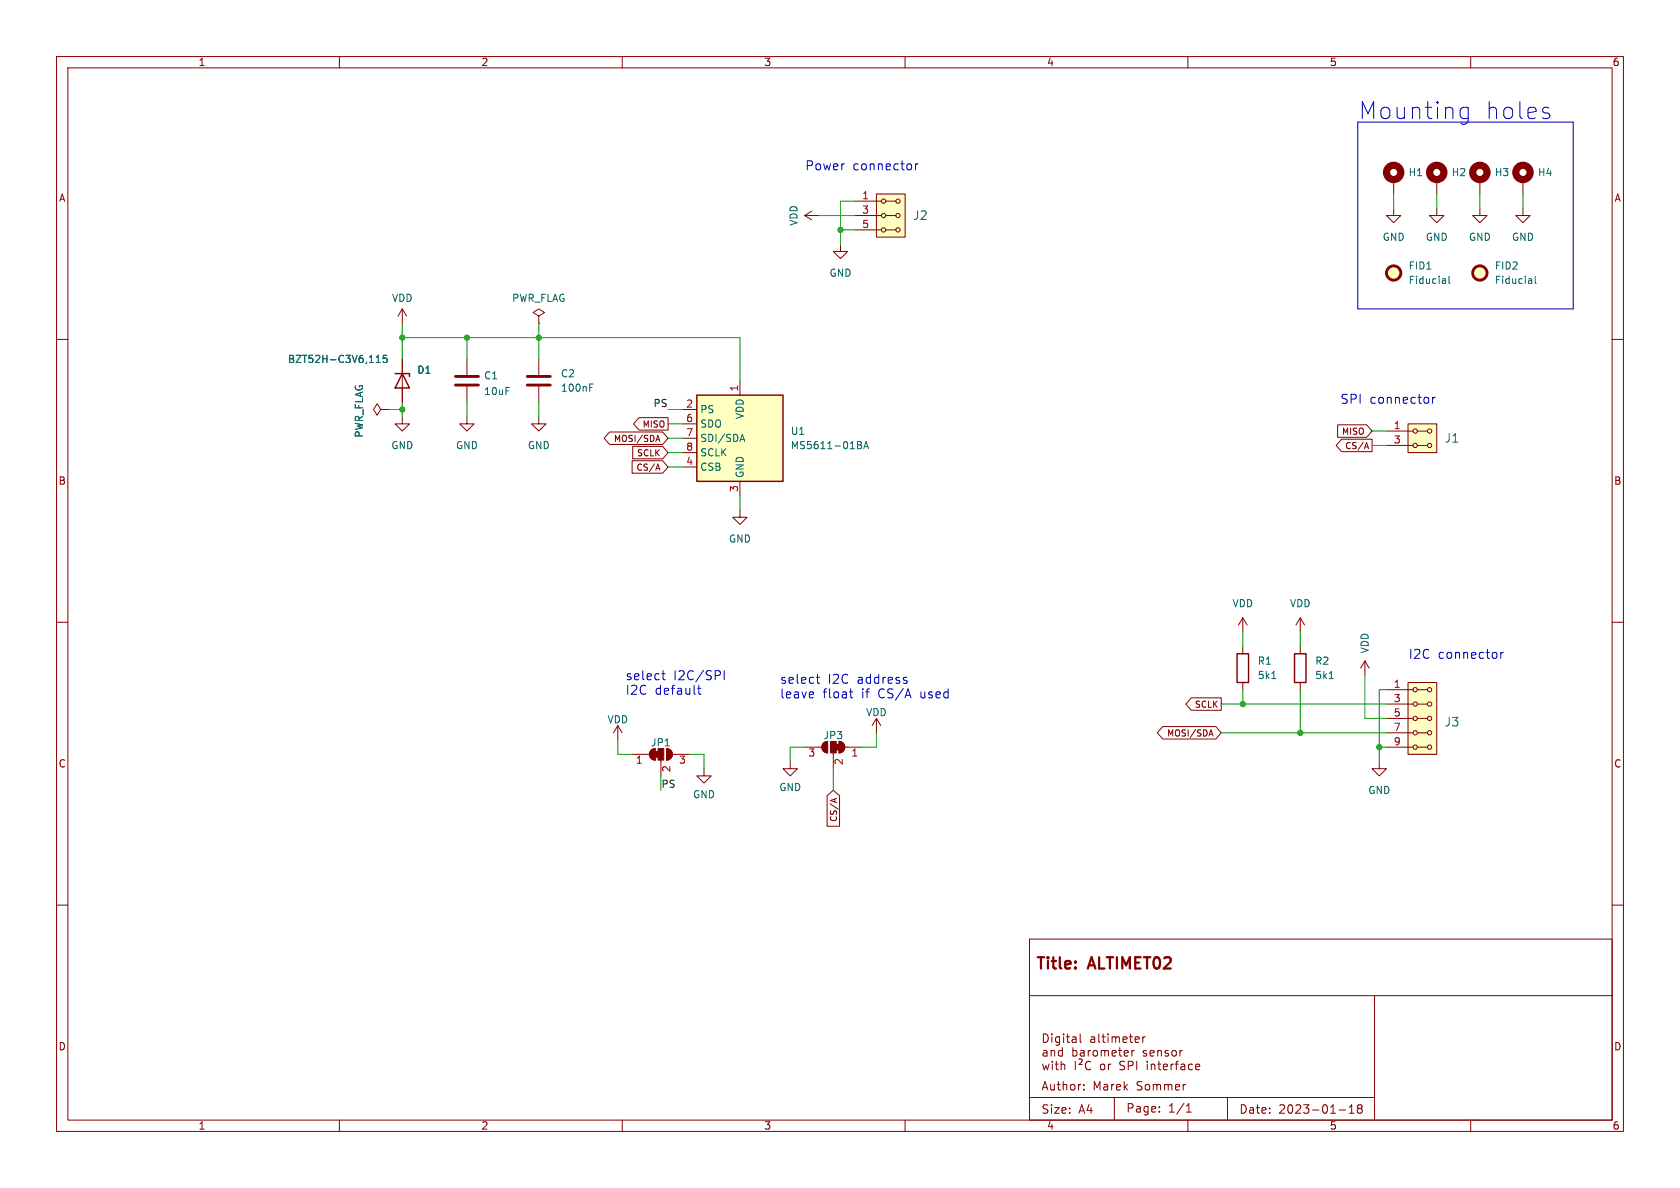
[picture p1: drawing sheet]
<svg xmlns="http://www.w3.org/2000/svg" width="297mm" height="210mm" viewBox="0 0 297 210" stroke-linecap="round" stroke-linejoin="round" font-family="sans-serif">
<g fill="none" stroke="#840000" stroke-width=".18">
<path d="M10 10h277v190h-277zM12 12h273v186h-273zM60 10v2M110 10v2M160 10v2M210 10v2M260 10v2M142.2 38.1l1.3 .8M142.2 38.1h2.6M143.5 37.3l-1.3 .8M151.1 38.1h4.7M151.1 35.6h4.7"/>
<path d="M154.9 34.3h5.1v7.6h-5.1zM156.6 38.1h1.8M156.6 35.6h1.8M246.4 36.8v1.3h1.2l-1.2 1.3-1.3-1.3h1.3M246.4 31.8v2.5M254 36.8v1.3h1.3l-1.3 1.3-1.3-1.3h1.3M254 31.8v2.5M261.6 36.8v1.3h1.3l-1.3 1.3-1.3-1.3h1.3M261.6 31.8v2.5M269.2 36.8v1.3h1.3l-1.3 1.3-1.2-1.3h1.2M269.2 31.8v2.5M10 60h2"/>
<path d="M71.1 54.6l-.7 1.3M71.1 54.6v2.6M71.1 54.6l.8 1.3M95.2 55.9l1.1-.7-1.1-.6-1 .6 1 .7v1.3M95.2 57.2h.1M148.6 43.2v1.3h1.3l-1.3 1.2-1.3-1.2h1.3M151.1 40.6h4.7M156.6 40.6h1.8M285 60h2M67.3 72.4l-.6-1-.7 1 .7 1 .6-1h1.3M68.6 72.4h.1M71.1 73.7v1.2h1.3l-1.3 1.3-1.3-1.3h1.3"/>
<path d="M71.1 63.5v7.6M82.5 73.7v1.2h1.3l-1.3 1.3-1.2-1.3h1.2M82.5 63.5v2.8M82.5 68.3v2.8M95.2 73.7v1.2h1.3l-1.3 1.3-1.2-1.3h1.2M95.2 63.5v2.8M95.2 68.3v2.8M107.8 76.4h9.3l1 1.1-1 1.1h-9.3l-1-1.1zM111.9 78.9h5.2l1 1.1-1 1.1h-5.2zM113 73.8h5.1v2.2h-5.1l-1-1.1zM116 77.7h.6M116.3 76.9l.4 1.1"/>
<path d="M120.6 72.4h2.6M120.6 74.9h2.6M120.6 77.5h2.6M130.8 67.3v2.6M236.5 75.1h5.1l1 1.1-1 1.1h-5.1zM237.2 77.6h5.4v2.2h-5.4l-1-1.1zM241.3 79h.5M241.6 78.2l.4 1.1M245.1 78.7h4.7M245.1 76.2h4.7M248.9 74.9h5.1v5.1h-5.1zM250.6 78.7h1.7"/>
<path d="M250.6 76.2h1.7M111.7 81.4h5.4l1 1.2-1 1.1h-5.4zM116 82.8h.6M116.3 82l.4 1.1M120.6 82.6h2.6M120.6 80h2.6M130.8 90.2v1.2h1.3l-1.3 1.3-1.3-1.3h1.3M130.8 85.1v2.5M10 110h2M219.7 109.2l-.8 1.3M219.7 109.2v2.6M219.7 114.3v1.3"/>
<path d="M219.7 109.2l.8 1.3M229.9 109.2l-.8 1.3M229.9 109.2v2.6M229.9 114.3v1.3M229.9 109.2l.7 1.3M241.3 116.8l-.8 1.3M241.3 116.8v2.6M241.3 116.8l.8 1.3M285 110h2M109.2 128.3l-.7 1.2M109.2 128.3v2.5M109.2 128.3l.8 1.2"/>
<path d="M111.8 133.4h3M115.1 132.6l.7-.3v2.1a1.02 1.02 0 0 1-.9-.7 1.02 1.02 0 0 1 .2-1.1zM116.8 134.4v2.8M117.9 132.3a1.02 1.02 0 0 1 1 1.1 1.02 1.02 0 0 1-1 1zM118.9 133.4h3M124.5 135.9v1.3h1.2l-1.2 1.2-1.3-1.2h1.3M139.7 134.6v1.3h1.3l-1.3 1.3-1.3-1.3h1.3M142.2 132.1h3.1M145.6 131.3l.7-.2v2a1.02 1.02 0 0 1-.9-.7 1.02 1.02 0 0 1 .2-1.1zM147.3 133.1v2.8M148.3 131.1a1.02 1.02 0 0 1 1 1 1.02 1.02 0 0 1-1 1zM149.4 132.1h3"/>
<path d="M154.9 127l-.7 1.3M154.9 127v2.5M154.9 127l.8 1.3M205.6 128.4h9.3l1 1.1-1 1.1h-9.3l-1-1.1zM210.6 123.4h5.3v2.2h-5.3l-1-1.1zM213.8 129.8h.6M214.1 129l.4 1.1M219.7 120.7v1.2M229.9 120.7v1.2M243.8 134.6v1.3h1.3l-1.3 1.3-1.2-1.3h1.2M245.1 132.1h4.7M245.1 129.5h4.7"/>
<path d="M245.1 127h4.7M245.1 124.5h4.7M245.1 121.9h4.7M248.9 120.7h5.1v12.7h-5.1zM250.6 132.1h1.7M250.6 129.5h1.7M250.6 127h1.7M250.6 124.5h1.7M250.6 121.9h1.7M10 160h2M146.2 140.7l1.1-1 1.1 1v5.4h-2.2zM147.6 141.2v.6"/>
<path d="M147.9 141.1l-1.1 .4M285 160h2M182 166h103v32h-103zM182 176h103M243 176v22M60 198v2M110 198v2M160 198v2M182 194h61M184.3 188.1l.3 1 .3-.7 .3 .7 .3-1M184.5 182.8a.76 .76 0 0 1 .8 .7 .76 .76 0 0 1-.8 .8zM186 182.8v.1"/>
<path d="M186 183.3v1M186 188.1v1M186.7 184.7l.1 .1M186.7 187.6v1.3l.4 .2M187.3 183.3h-.4l-.3 .3v.4l.1 .2h.6M187.3 183.3v1.2l-.3 .3M187.6 187.6v1.5M187.8 188.1l-.2 .2M188 182.8v.1M188 183.3v1M188 188.1l.2 .2v.8M188.5 183.3h.6"/>
<path d="M188.7 182.8v1.3l.4 .2M189.6 183.3h.6v1M190.1 187.6v1.5M190.2 183.6l-.5 .1a.29 .29 0 0 0-.2 .3 .29 .29 0 0 0 .2 .3l.5-.1M190.7 187.3l.4-.1a.3 .3 0 0 1 .1 .5l-.5 .5h.6M191 182.8v1.3l.2 .2M191 185.8h.6l.1 .9M191.6 192.6v.1M191.6 191.8v.1M191.7 186.1h-.5a.29 .29 0 0 0-.2 .3 .29 .29 0 0 0 .2 .3l.5-.1M192.2 187.7a.74 .74 0 0 0-.3 .9 .74 .74 0 0 0 .8 .4h.1M192.7 187.7l.1 .1"/>
<path d="M192.9 183.3h.6v1M193.5 183.6l-.5 .1a.29 .29 0 0 0-.2 .3 .29 .29 0 0 0 .2 .3l.5-.1M194.2 182.8v1.3l.3 .2M194.7 188.2l.3-.1 .3 .3v.4l-.3 .3-.3-.1-.2-.2v-.4zM194.8 183.3h.6M195 182.8v1.3l.4 .2M195.9 182.8v.1M195.9 183.3v1M196 188.1v1M196.4 188.1l-.3 .1-.1 .2M196.6 183.4l.4-.1 .2 .2M196.6 183.3v1"/>
<path d="M197 194v4M197.2 183.5l.3-.2h.3l.1 1M197.2 183.5v.8M198.1 187.7l-.1 .2v.3l.7 .3 .1 .3-.3 .3-.5-.1M198.5 183.8l.7-.2v-.3h-.5l-.2 .2 .1 .7h.6M199.5 187.6v1.5M199.7 183.3h.5M199.9 182.8v1.3l.3 .2M200.2 187.7l.1 .2-.1 .4-.7 .1M200.7 183.8l.7-.2-.1-.3h-.4l-.2 .2v.7h.6M201 187.6v1.5M202 183.3v1"/>
<path d="M202.5 183.3h-.3l-.2 .3M202.7 185.8l-.4-.1-.2 .2 .1 .2 .5 .2v.3h-.6M202.8 187.6v.2M202.8 188.1v1M203.3 186.2l.7-.1v-.3l-.5-.1-.2 .2 .1 .7h.6M203.5 188.3l.2-.2 .4 .1 .1 .9M203.5 188.1v1M204.7 188.1h.5M204.9 187.6v1.3l.3 .2M205 196.5v.1M205 195.7v.1M205.7 188.6l.7-.1-.1-.3-.4-.1-.2 .2v.7h.6"/>
<path d="M207 188.1v1M207.5 188.1l-.3 .1-.2 .2M207.7 188.1h.6M208 187.7v1.4M208.8 188.2h.6l.1 .9M209.5 191.7h.1M209.5 188.5h-.5a.29 .29 0 0 0-.3 .3 .29 .29 0 0 0 .3 .3l.5-.1M209.7 196.6h.9M209.7 195.5l.5-.4v1.5M210 198v2M210.8 188.2l-.4-.1-.3 .3v.4l.1 .2h.6M211.4 188.6l.7-.1-.1-.3-.4-.1-.2 .2 .1 .7h.5"/>
<path d="M217 194v4M236.7 196.2h1.2M238.5 196.8h.9M238.5 195.7l.5-.4v1.5M240.2 195.9l-.2 .3v.5l.2 .1h.3l.3-.3-.1-.4-.2-.2M240.2 195.9l-.2-.2 .2-.4h.3l.3 .3-.3 .3M240.2 195.9h.3M260 198v2M261 198h.1"/>
<circle cx="156.2" cy="38.1" r=".38"/>
<circle cx="156.2" cy="35.6" r=".38"/>
<circle cx="158.8" cy="38.1" r=".38"/>
<circle cx="158.8" cy="35.6" r=".38"/>
<circle cx="156.2" cy="40.6" r=".38"/>
<circle cx="158.8" cy="40.6" r=".38"/>
<circle cx="250.2" cy="78.7" r=".38"/>
<circle cx="250.2" cy="76.2" r=".38"/>
<circle cx="252.7" cy="78.7" r=".38"/>
<circle cx="252.7" cy="76.2" r=".38"/>
<circle cx="250.2" cy="132.1" r=".38"/>
<circle cx="250.2" cy="127" r=".38"/>
<circle cx="250.2" cy="124.5" r=".38"/>
<circle cx="250.2" cy="121.9" r=".38"/>
<circle cx="250.2" cy="129.5" r=".38"/>
<circle cx="252.7" cy="124.5" r=".38"/>
<circle cx="252.7" cy="129.5" r=".38"/>
<circle cx="252.7" cy="127" r=".38"/>
<circle cx="252.7" cy="121.9" r=".38"/>
<circle cx="252.7" cy="132.1" r=".38"/>
</g>
<g fill="none" stroke="#840000" stroke-width=".51">
<path d="M80.5 68.1h4.1M80.5 66.5h4.1M93.2 68.1h4.1M93.2 66.5h4.1"/>
<circle cx="246.4" cy="48.3" r="1.27"/>
<circle cx="261.6" cy="48.3" r="1.27"/>
</g>
<g fill="none" stroke="#006464" stroke-width=".18">
<path d="M255.5 49.3l.1 .8M255.6 50l-.2 .1M255.6 49.6h-.2M256.2 48.8v1.1l.1 .2M270.7 49.3l.1 .8M270.8 50l-.1 .1M270.8 49.6h-.1M271.4 48.8v1.1l.2 .2M66.5 64.1h.7M66.5 63.2l.4-.4v1.3M68.4 62.8h-.6l-.1 .6 .2-.1 .4 .1 .1 .1v.5l-.2 .1-.5-.1M104.3 68.5h.4"/>
<path d="M104.3 67.9h.6M130.9 77.7h.6M131.2 76.8l.5 1.2M151.6 78l.6 .2 .1 .2-.3 .3M151.6 78.7h.4M152 78.7l.3 .2v.3l-.7 .1M152.7 79.3l.4-1.3 .4 1.3M152.8 79h.6M224.8 120h.8M235 120h.7"/>
</g>
<path d="M69.8 66h2.6v.5M71.1 66l1.3 2.6h-2.6zM123.2 69.9h15.2v15.2h-15.2zM218.7 115.6h2v5.1h-2zM228.9 115.6h2v5.1h-2z" fill="none" stroke="#840000" stroke-width=".25"/>
<g fill="none" stroke="#840000" stroke-width="1.3">
<circle cx="246.4" cy="30.5" r="1.27"/>
<circle cx="254" cy="30.5" r="1.27"/>
<circle cx="261.6" cy="30.5" r="1.27"/>
<circle cx="269.2" cy="30.5" r="1.27"/>
</g>
<g fill="#ffffc2" stroke="#ffffc2" stroke-width=".18">
<path d="M248.9 120.7h5.1v12.7h-5.1z"/>
<path d="M248.9 74.9h5.1v5.1h-5.1z"/>
<path d="M123.2 69.9h15.2v15.2h-15.2z"/>
<path d="M154.9 34.3h5.1v7.6h-5.1z"/>
<circle cx="246.4" cy="48.3" r="1.27"/>
<circle cx="261.6" cy="48.3" r="1.27"/>
</g>
<g fill="#840000" stroke="#840000" stroke-width=".18">
<path d="M115.8 132.8h.5v1.1h-.5z"/>
<path d="M115.1 132.6l.7-.3v2.1a1.02 1.02 0 0 1-.9-.7 1.02 1.02 0 0 1 .2-1.1z"/>
<path d="M116.3 132.3h1v2.1h-1z"/>
<path d="M117.9 132.3a1.02 1.02 0 0 1 1 1.1 1.02 1.02 0 0 1-1 1z"/>
<path d="M147.8 131.6h.5v1h-.5z"/>
<path d="M148.3 131.1a1.02 1.02 0 0 1 1 1 1.02 1.02 0 0 1-1 1z"/>
<path d="M146.8 131.1h1v2h-1z"/>
<path d="M145.6 131.3l.7-.2v2a1.02 1.02 0 0 1-.9-.7 1.02 1.02 0 0 1 .2-1.1z"/>
</g>
<g fill="none" stroke="#0000c2" stroke-width=".18">
<path d="M258.4 19.1l.3-.1h.6l.3 .1M259.6 19v2.4a.82 .82 0 0 1-1.3 .4M273.6 20l.2 .1 .2 .3-.2 .4-.2 .2M273.6 19l.2 .1M161.8 29v1M162.3 29h-.3l-.2 .3M240 21.6h38.1v33h-38.1zM258.4 20.8l.3 .2h.6l.3-.2M253.3 70.2v1.1M253.7 70.2l-.3 .1-.1 .2M117 119.1h.6M117.2 118.6v1.3l.1 .2 .3 .1"/>
<path d="M127.2 118.6l.2 .3-.2 .4M128 118.6v1.6M144.3 119.7h.6M144.5 119.2v1.4l.1 .1 .3 .1M160.1 119.7l.2 .1M265.3 115.3v1.1M265.8 115.3l-.3 .1-.2 .2M123.3 121.7h.6M123.5 121.1v1.4l.1 .2h.3M143.8 122.4v.3l-.7 .1M150.2 122.3h.6M150.4 121.8v1.3l.1 .2 .3 .1"/>
<path d="M160.1 120.3l.3 .2-.3 .3"/>
</g>
<g fill="none" stroke="#009600" stroke-width=".18">
<path d="M144.8 38.1h6.3M151.1 35.6h-2.5v7.6M246.4 34.3v2.5M254 34.3v2.5M261.6 34.3v2.5M269.2 34.3v2.5M71.1 59.7h59.7v7.6M71.1 57.2v6.3M82.5 59.7v3.8M95.2 57.2v6.3M148.6 40.6h2.5M68.6 72.4h2.5"/>
<path d="M71.1 71.1v2.6M82.5 71.1v2.6M95.2 71.1v2.6M118.1 74.9h2.5M118.1 77.5h2.5M118.1 72.4h2.5M242.6 78.7h2.5M242.6 76.2h2.5M118.1 80h2.5M118.1 82.6h2.5M130.8 87.6v2.6M219.7 111.8v2.5"/>
<path d="M229.9 111.8v2.5M241.3 119.4v7.6h3.8M109.2 130.8v2.6h2.6M116.8 137.2v2.5M121.9 133.4h2.6v2.5M142.2 132.1h-2.5v2.5M147.3 135.9v3.8M154.9 129.5v2.6h-2.5M215.9 129.5h29.2M215.9 124.5h29.2M219.7 121.9v2.6M229.9 121.9v7.6"/>
<path d="M243.8 132.1h1.3M245.1 121.9h-1.3v12.7"/>
</g>
<g fill="#009600" stroke="#009600" stroke-width=".18">
<circle cx="229.9" cy="129.5" r=".46"/>
<circle cx="148.6" cy="40.6" r=".46"/>
<circle cx="243.8" cy="132.1" r=".46"/>
<circle cx="95.2" cy="59.7" r=".46"/>
<circle cx="71.1" cy="59.7" r=".46"/>
<circle cx="71.1" cy="72.4" r=".46"/>
<circle cx="82.5" cy="59.7" r=".46"/>
<circle cx="219.7" cy="124.5" r=".46"/>
</g>
<g font-size="4.2" fill="#0000c2">
<text x="240" y="21.3">Mounting</text>
<text x="262.3" y="21.3">holes</text>
</g>
<g font-size="2.8" fill="#840000">
<text x="183" y="171.9">Title:</text>
<text x="192.7" y="171.9">ALTIMET02</text>
</g>
<g font-size="2.2" fill="#0000c2">
<text x="142.2" y="30.2">Power</text>
<text x="150.7" y="30.2">connector</text>
<text x="236.9" y="71.5">SPI</text>
<text x="242.1" y="71.5">connector</text>
<text x="248.9" y="116.6">I2C</text>
<text x="254.2" y="116.6">connector</text>
<text x="110.5" y="120.4">select</text>
<text x="110.5" y="122.9">I2C</text>
<text x="115.7" y="122.9">default</text>
<text x="119" y="120.4">I2C/SPI</text>
<text x="137.8" y="121">select</text>
<text x="137.8" y="123.6">leave</text>
<text x="145.4" y="123.6">float</text>
<text x="146.3" y="121">I2C</text>
<text x="151.6" y="121">address</text>
<text x="152.3" y="123.6">if</text>
<text x="155.3" y="123.6">CS/A</text>
<text x="162.9" y="123.6">used</text>
</g>
<g font-size="2.1" fill="#006464">
<text x="161.3" y="39.1">J2</text>
<text x="255.3" y="78.5">J1</text>
<text x="255.3" y="128.6">J3</text>
</g>
<g font-size="2.1" fill="#840000">
<text x="184" y="187">Digital</text>
<text x="192.6" y="187">altimeter</text>
<text x="205.3" y="187">and</text>
<text x="184" y="193">Author:</text>
<text x="184" y="197.1">Size:</text>
<text x="190.7" y="197.1">A4</text>
<text x="193.2" y="193">Marek</text>
<text x="199" y="196.9">Page:</text>
<text x="201" y="193">Sommer</text>
<text x="206.5" y="196.9">1/1</text>
<text x="219" y="197.1">Date:</text>
<text x="226" y="197.1">2023-01-18</text>
</g>
<g font-size="1.8" fill="#840000">
<text x="35" y="11.9">1</text>
<text x="85" y="11.9">2</text>
<text x="135" y="11.9">3</text>
<text x="185" y="11.9">4</text>
<text x="235" y="11.9">5</text>
<text x="285" y="11.9">6</text>
<text x="10.3" y="35.9">A</text>
<text x="285.3" y="35.9">A</text>
<text x="10.3" y="85.9">B</text>
<text x="285.3" y="85.9">B</text>
<text x="10.3" y="135.9">C</text>
<text x="285.3" y="135.9">C</text>
<text x="10.3" y="185.9">D</text>
<text x="285.3" y="185.9">D</text>
<text x="35" y="199.9">1</text>
<text x="85" y="199.9">2</text>
<text x="135" y="199.9">3</text>
<text x="185" y="199.9">4</text>
<text x="235" y="199.9">5</text>
<text x="285" y="199.9">6</text>
</g>
<g font-size="1.8" fill="#a90000">
<text x="152.3" y="35.3">1</text>
<text x="152.3" y="37.8">3</text>
<text x="152.3" y="40.4">5</text>
<text x="130.6" y="69.3" transform="rotate(-90 130.6 69.3)">1</text>
<text x="121.2" y="72.1">2</text>
<text x="121.2" y="74.7">6</text>
<text x="121.2" y="77.2">7</text>
<text x="246.3" y="75.9">1</text>
<text x="121.2" y="82.3">4</text>
<text x="121.2" y="79.8">8</text>
<text x="246.3" y="78.5">3</text>
<text x="130.6" y="87.1" transform="rotate(-90 130.6 87.1)">3</text>
<text x="246.3" y="121.7">1</text>
<text x="246.3" y="124.2">3</text>
<text x="246.3" y="126.7">5</text>
<text x="246.3" y="129.3">7</text>
<text x="246.3" y="131.8">9</text>
<text x="112.3" y="135.3">1</text>
<text x="118.8" y="136.6" transform="rotate(-90 118.8 136.6)">2</text>
<text x="119.9" y="135.3">3</text>
<text x="142.8" y="134.1">3</text>
<text x="149.3" y="135.3" transform="rotate(-90 149.3 135.3)">2</text>
<text x="150.4" y="134.1">1</text>
</g>
<g font-size="1.8" fill="#006464">
<text x="248.9" y="31.3">H1</text>
<text x="256.6" y="31.3">H2</text>
<text x="264.2" y="31.3">H3</text>
<text x="271.8" y="31.3">H4</text>
<text x="141.2" y="40" transform="rotate(-90 141.2 40)">VDD</text>
<text x="244.3" y="42.8">GND</text>
<text x="248.9" y="47.9">FID1</text>
<text x="252" y="42.8">GND</text>
<text x="259.6" y="42.8">GND</text>
<text x="264.2" y="47.9">FID2</text>
<text x="267.2" y="42.8">GND</text>
<text x="69.2" y="53.6">VDD</text>
<text x="90.4" y="53.6">PWR_FLAG</text>
<text x="146.6" y="49.1">GND</text>
<text x="248.9" y="50.4">Fiducial</text>
<text x="264.2" y="50.4">Fiducial</text>
<text x="50.8" y="64.4">BZT52H-C3V6,115</text>
<text x="73.7" y="66.3">D1</text>
<text x="85.5" y="67.3">C1</text>
<text x="85.5" y="70">10uF</text>
<text x="99.1" y="66.9">C2</text>
<text x="99.1" y="69.4">100nF</text>
<text x="64.4" y="77.5" transform="rotate(-90 64.4 77.5)">PWR_FLAG</text>
<text x="123.7" y="73.3">PS</text>
<text x="123.7" y="75.8">SDO</text>
<text x="131.7" y="74.2" transform="rotate(-90 131.7 74.2)">VDD</text>
<text x="139.7" y="77.1">U1</text>
<text x="69.1" y="79.6">GND</text>
<text x="80.5" y="79.6">GND</text>
<text x="93.2" y="79.6">GND</text>
<text x="123.7" y="83.4">CSB</text>
<text x="123.7" y="78.3">SDI/SDA</text>
<text x="123.7" y="80.9">SCLK</text>
<text x="139.7" y="79.6">MS5611-01BA</text>
<text x="131.7" y="84.6" transform="rotate(-90 131.7 84.6)">GND</text>
<text x="128.8" y="96.1">GND</text>
<text x="217.8" y="107.5">VDD</text>
<text x="228" y="107.5">VDD</text>
<text x="222.3" y="117.7">R1</text>
<text x="232.4" y="117.7">R2</text>
<text x="242.2" y="115.6" transform="rotate(-90 242.2 115.6)">VDD</text>
<text x="222.3" y="120.2">5k1</text>
<text x="232.4" y="120.2">5k1</text>
<text x="107.3" y="128.1">VDD</text>
<text x="145.5" y="130.9">JP3</text>
<text x="153" y="126.8">VDD</text>
<text x="115" y="132.1">JP1</text>
<text x="122.4" y="141.3">GND</text>
<text x="137.7" y="140">GND</text>
<text x="241.8" y="140.6">GND</text>
</g>
<g font-size="1.8" fill="#0f0f0f">
<text x="115.4" y="72">PS</text>
<text x="116.8" y="139.4">PS</text>
</g>
<g font-size="1.5" fill="#840000">
<text x="113.5" y="75.8">MISO</text>
<text x="237.1" y="77.1">MISO</text>
<text x="108.4" y="78.3">MOSI/SDA</text>
<text x="112.4" y="83.4">CS/A</text>
<text x="112.5" y="80.9">SCLK</text>
<text x="237.7" y="79.6">CS/A</text>
<text x="211.1" y="125.3">SCLK</text>
<text x="206.2" y="130.4">MOSI/SDA</text>
<text x="148.2" y="145.4" transform="rotate(-90 148.2 145.4)">CS/A</text>
</g>
</svg>
